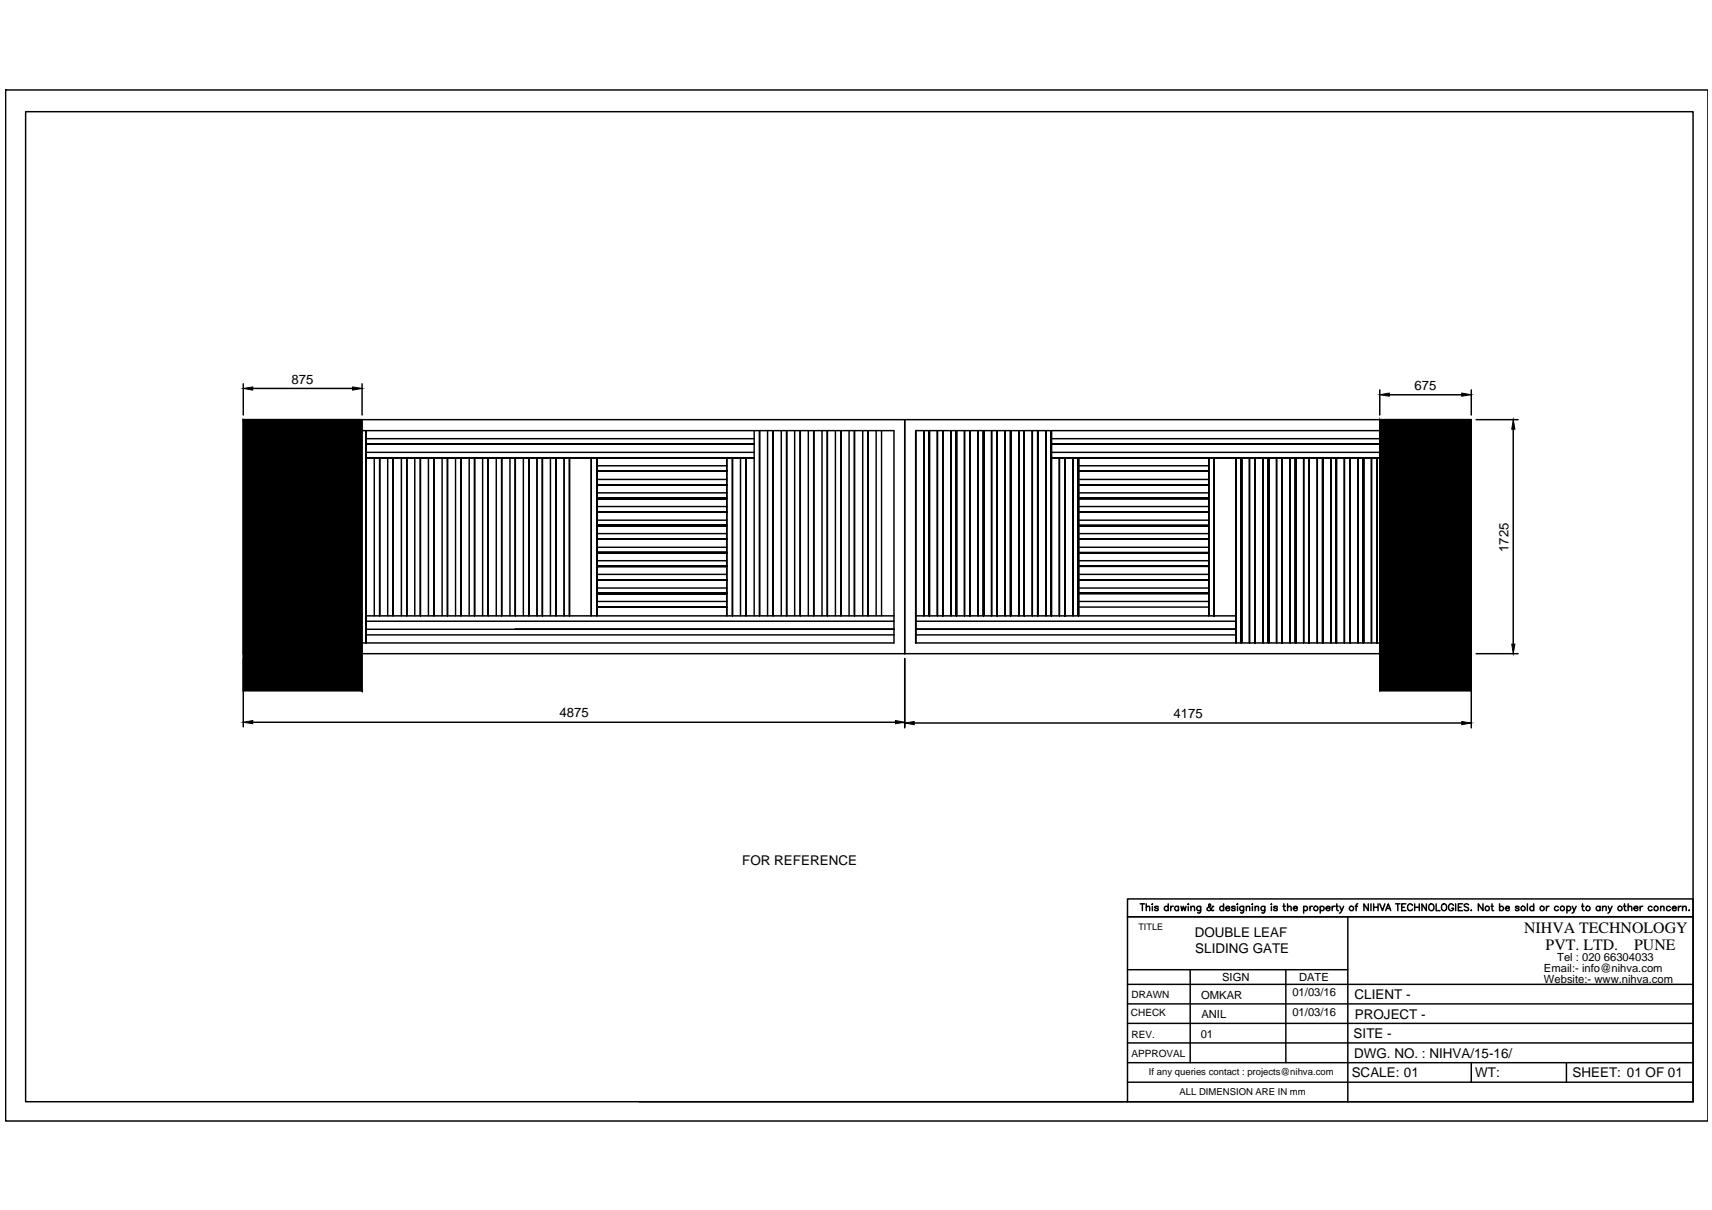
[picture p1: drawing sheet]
<svg xmlns="http://www.w3.org/2000/svg" width="297mm" height="210mm" viewBox="0 0 297 210" stroke-linecap="round" stroke-linejoin="round" font-family="sans-serif">
<!-- layer: 0 -->
<g fill="none" stroke="#000" stroke-width=".25">
<path d="M1 15.6h295.3v178.9h-295.3zM4.4 19.4h289.4v171.7h-289.4zM42.2 72.8h20.6v47.1M42.2 72.8h213.1v53.5M42.2 66.6v5.4M42.2 72.8v53.3M43.9 67.4h17.3M44.1 74.7h111v36.8h-111zM46.1 74.7v36.8M47 74.7v36.8v-36.8M48.4 74.7v36.8M49.4 74.7v36.8v-36.8"/>
<path d="M50.8 74.7v36.8M51.7 74.7v36.8v-36.8M53.2 74.7v36.8M54.1 74.7v36.8v-36.8M55.5 74.7v36.8M56.4 74.7v36.8v-36.8M57.9 74.7v36.8M58.8 74.7v36.8v-36.8M60.2 74.7v36.8M61.2 74.7v36.8v-36.8M62.6 74.7v36.8M62.8 66.6v5.4"/>
<path d="M63.5 74.7v36.8v-36.8M63.5 76.1h67.4M63.5 78.5h67.4M63.5 79.4h67.4M64.9 79.4v27.4M65.9 79.4v27.4v-27.4M67.3 79.4v27.4M68.2 79.4v27.4v-27.4M69.6 79.4v27.4M70.6 79.4v27.4v-27.4M72 79.4v27.4M72.9 79.4v27.4v-27.4"/>
<path d="M74.3 79.4v27.4M75.3 79.4v27.4v-27.4M76.7 79.4v27.4M77.6 79.4v27.4v-27.4M79 79.4v27.4M80 79.4v27.4v-27.4M81.4 79.4v27.4M82.3 79.4v27.4v-27.4M83.7 79.4v27.4M84.7 79.4v27.4v-27.4M86.1 79.4v27.4M87 79.4v27.4v-27.4"/>
<path d="M88.5 79.4v27.4M89.4 79.4v27.4v-27.4M90.8 79.4v27.4M91.8 79.4v27.4v-27.4M93.2 79.4v27.4M94.1 79.4v27.4v-27.4M95.5 79.4v27.4M96.5 79.4v27.4v-27.4M97.9 79.4v27.4M98.8 79.4v27.4v-27.4M102.6 79.4v27.4M103.5 79.4v27.4v-27.4"/>
<path d="M126.1 79.4v27.4M127.1 79.4v27.4v-27.4M128.5 79.4v27.4M129.4 79.4v27.4v-27.4M130.9 77h-67.4h67.4M130.9 79.4h-67.4h67.4M130.9 74.7v32.1M131.8 74.7v32.1v-32.1M133.2 74.7v32.1M134.2 74.7v32.1v-32.1M135.6 74.7v32.1M136.5 74.7v32.1v-32.1"/>
<path d="M137.9 74.7v32.1M138.9 74.7v32.1v-32.1M140.3 74.7v32.1M141.2 74.7v32.1v-32.1M142.6 74.7v32.1M143.6 74.7v32.1v-32.1M144.9 74.7v32.1M145.9 74.7v32.1v-32.1M147.3 74.7v32.1M148.3 74.7v32.1v-32.1M149.7 74.7v32.1M150.6 74.7v32.1v-32.1"/>
<path d="M152 74.7v32.1M153 74.7v32.1M157 72.8v40.6M158.9 74.7v36.8v-36.8M158.9 74.7h94.5v36.8h-94.5M160.3 74.7v32.1v-32.1M161.2 74.7v32.1zM162.6 74.7v32.1v-32.1M163.6 74.7v32.1zM165 74.7v32.1v-32.1M165.9 74.7v32.1zM167.3 74.7v32.1v-32.1"/>
<path d="M168.3 74.7v32.1zM169.7 74.7v32.1v-32.1M170.6 74.7v32.1zM172 74.7v32.1v-32.1M173 74.7v32.1zM174.4 74.7v32.1v-32.1M175.3 74.7v32.1zM176.8 74.7v32.1v-32.1M177.7 74.7v32.1zM179.1 74.7v32.1v-32.1M180 74.7v32.1zM181.5 74.7v32.1v-32.1"/>
<path d="M182.4 74.7v32.1zM182.4 76.1h57.9M182.4 78.5h57.9M182.4 79.4h57.9M183.8 79.4v27.4v-27.4M184.8 79.4v27.4zM186.2 79.4v27.4v-27.4M187.1 79.4v27.4zM209.7 79.4v27.4v-27.4M210.7 79.4v27.4zM214.4 79.4v32.1v-32.1M215.4 79.4v32.1z"/>
<path d="M216.8 79.4v32.1v-32.1M217.7 79.4v32.1zM219.2 79.4v32.1v-32.1M220.1 79.4v32.1zM221.5 79.4v32.1v-32.1M222.4 79.4v32.1zM223.9 79.4v32.1v-32.1M224.8 79.4v32.1zM226.2 79.4v32.1v-32.1M227.2 79.4v32.1zM228.6 79.4v32.1v-32.1M229.5 79.4v32.1z"/>
<path d="M230.9 79.4v32.1v-32.1M231.9 79.4v32.1zM233.3 79.4v32.1v-32.1M234.2 79.4v32.1zM235.6 79.4v32.1v-32.1M236.6 79.4v32.1zM238 79.4v32.1v-32.1M238.9 79.4v32.1zM239.4 67.6v4.4M239.4 72.8v47.1M240.3 74.7v36.8v-32.1M240.3 77h-57.9h57.9"/>
<path d="M240.3 79.4h-57.9h57.9M241 68.5h12.6M241.3 74.7v36.8zM242.7 74.7v36.8v-36.8M243.6 74.7v36.8zM245 74.7v36.8v-36.8M246 74.7v36.8zM247.4 74.7v36.8v-36.8M248.3 74.7v36.8zM249.7 74.7v36.8v-36.8M250.7 74.7v36.8v-36.8M255.3 67.6v4.4"/>
<path d="M256.1 72.8h7.3M262.6 74.5v37.2M103.5 81.7h22.6zM103.5 84.1h22.6zM103.5 86.5h22.6zM103.5 88.8h22.6zM103.5 91.2h22.6zM103.5 93.5h22.6M103.5 95.9h22.6M103.5 98.2h22.6M103.5 80.8h22.6M103.5 83.2h22.6"/>
<path d="M103.5 85.5h22.6M103.5 87.9h22.6M103.5 90.2h22.6M103.5 92.6h22.6M103.5 94.9h22.6M103.5 97.3h22.6M103.5 99.6h22.6M187.1 81.7h22.6M187.1 84.1h22.6zM187.1 86.5h22.6zM187.1 88.8h22.6zM187.1 91.2h22.6z"/>
<path d="M187.1 93.5h22.6zM187.1 95.9h22.6zM187.1 98.2h22.6zM187.1 80.8h22.6M187.1 83.2h22.6M187.1 85.5h22.6M187.1 87.9h22.6M187.1 90.2h22.6M187.1 92.6h22.6M187.1 94.9h22.6M187.1 97.3h22.6M187.1 99.6h22.6"/>
<path d="M42.2 113.4h213.1M63.5 109.2h91.6h-65.7M63.5 110.1h91.6M63.5 107.8h91.6M63.5 106.8h91.6M103.5 100.6h22.6M103.5 102.9h22.6M103.5 105.3h22.6M103.5 102h22.6M103.5 104.3h22.6M157 114.2v12.1M158.9 110.1h55.5"/>
<path d="M158.9 107.8h55.5M158.9 106.8h55.5M187.1 100.6h22.6zM187.1 102.9h22.6zM187.1 102h22.6M187.1 104.3h22.6M187.1 105.3h22.6M214.4 109.2h-55.5h55.5M256.1 113.4h7.3M43.9 125.3h111.5M158.6 125.4h95M197.8 156.8h.8"/>
<path d="M198.2 156.8v1.2M198.9 157.4l.2-.2 .3 .1 .1 .7M198.9 156.8v1.2M199.9 156.8v.1zM199.9 157.3v.7M201 157.4l-.3-.2-.4 .2 .2 .2h.4v.3l-.3 .1-.3-.2M202.7 157.4a.37 .37 0 0 0-.6-.1 .37 .37 0 0 0 0 .6 .37 .37 0 0 0 .6-.1M202.7 156.8v1.2M203.1 157.2v.8M203.6 157.2a.36 .36 0 0 0-.5 .4M204.5 157.4a.37 .37 0 0 0-.6-.1 .37 .37 0 0 0 0 .6 .37 .37 0 0 0 .6-.1M204.5 157.2v.8"/>
<path d="M204.9 157.2l.2 .8 .2-.8 .3 .8 .2-.8M206.2 156.8v.1zM206.2 157.3v.7M206.6 157.4l.3-.2 .3 .1 .1 .7M206.6 157.2v.8M208.3 157.2v1.1l-.2 .1-.3-.1M208.3 157.4a.37 .37 0 0 0-.5-.1 .37 .37 0 0 0 0 .6 .37 .37 0 0 0 .5-.1M210.6 157.3l-.1-.1a1.16 1.16 0 0 1-.9 .8l-.1-.1-.1-.3 .7-.5-.2-.3-.2 .2 .1 .3 .5 .6h.3M212.3 157.4a.37 .37 0 0 0-.6-.1 .37 .37 0 0 0 0 .6 .37 .37 0 0 0 .6-.1M212.3 156.8v1.2M212.7 157.6h.7a.38 .38 0 0 0-.5-.3 .38 .38 0 0 0-.2 .5 .38 .38 0 0 0 .5 .1l.2-.1M214.3 157.4l-.2-.2-.4 .1v.2l.5 .1 .1 .2-.2 .2-.4-.1v-.1"/>
<path d="M214.7 156.8v.1zM214.7 157.3v.7M215.8 157.2l-.1 1.1-.1 .1-.3-.1M215.8 157.4a.37 .37 0 0 0-.6-.1 .37 .37 0 0 0 0 .6 .37 .37 0 0 0 .6-.1M216.2 157.4l.3-.2 .3 .1v.7M216.2 157.2v.8M217.3 156.8v.1zM217.3 157.3v.7M217.8 157.4l.2-.2 .3 .1 .1 .7M217.8 157.2v.8M219.5 157.2v.9l-.3 .3-.3-.1M219.5 157.4a.37 .37 0 0 0-.6-.1 .37 .37 0 0 0 0 .6 .37 .37 0 0 0 .6-.1"/>
<path d="M220.6 156.8v.1zM220.6 157.3v.7M221.6 157.4l-.2-.2-.4 .2 .1 .2h.5v.3l-.4 .1-.2-.2M222.6 157.2h.4M222.8 156.8v1v.1l.3 .1M223.4 157.4l.3-.2 .2 .1 .1 .7M223.4 156.8v1.2M224.4 157.6h.7a.37 .37 0 0 0-.4-.4 .37 .37 0 0 0-.4 .4 .37 .37 0 0 0 .4 .4l.4-.2M226.2 157.4a.37 .37 0 0 1 .5-.1 .37 .37 0 0 1 0 .6 .37 .37 0 0 1-.5-.1M226.2 157.2v1.2M227.3 157.2v.8M227.7 157.2a.32 .32 0 0 0-.4 .4"/>
<path d="M229.1 157.4a.37 .37 0 0 1 .5-.1 .37 .37 0 0 1 0 .6 .37 .37 0 0 1-.5-.1M229.1 157.2v1.2M230.1 157.6h.7a.37 .37 0 0 0-.4-.4 .37 .37 0 0 0-.4 .4 .37 .37 0 0 0 .4 .4l.4-.2M231.1 157.2v.8M231.6 157.2a.36 .36 0 0 0-.5 .4M231.8 157.2h.4M231.9 156.8v1l.1 .1 .2 .1M232.5 157.2l.3 .8 .3-.8M232.8 158l-.4 .4M233.8 159v32.1M235.1 157.2h.4M235.6 156.8l-.3 .2v1"/>
<path d="M237.4 156.8v1.2l-.8-1.2v1.2M237.9 156.8v1.2M238.3 156.8v1.2M238.3 157.4h.8M239.1 156.8v1.2M239.4 156.8l.5 1.2 .4-1.2M240.4 158l.5-1.2 .4 1.2M240.6 157.6h.5M242.1 156.8h.8M242.5 156.8v1.2M243.2 157.4h.5M243.9 156.8h-.7v1.2h.7"/>
<path d="M245.1 157.1a.43 .43 0 0 0-.5-.3 .43 .43 0 0 0-.4 .5v.3a.44 .44 0 0 0 .4 .4 .44 .44 0 0 0 .5-.3M245.4 157.4h.9M245.4 156.8v1.2M246.3 156.8v1.2M247.5 156.8v1.2l-.8-1.2v1.2M248 157a.45 .45 0 0 1 .5-.2 .45 .45 0 0 1 .3 .5v.3a.44 .44 0 0 1-.5 .4 .44 .44 0 0 1-.4-.4zM249.2 156.8v1.2h.7M250.2 157a.45 .45 0 0 1 .5-.2 .45 .45 0 0 1 .3 .5v.3a.44 .44 0 0 1-.5 .4 .44 .44 0 0 1-.4-.4zM252.2 157.1a.43 .43 0 0 0-.5-.3 .43 .43 0 0 0-.4 .5v.3a.42 .42 0 0 0 .5 .4 .42 .42 0 0 0 .4-.4h-.3M252.6 156.8v1.2M253 157.4h.5M253.7 156.8h-.7v1.2h.7"/>
<path d="M254.8 157a.39 .39 0 0 0-.5-.2 .39 .39 0 0 0-.2 .4l.6 .3 .1 .3-.2 .2-.6-.2M255.3 157.9h.1M257.3 156.8v1.2l-.8-1.2v1.2M258.7 157.2h.4M258.9 156.8v1.1l.3 .1M260.2 157.4a.37 .37 0 0 1 .5-.1 .37 .37 0 0 1 0 .6 .37 .37 0 0 1-.5-.1M260.2 156.8v1.2M261.2 157.6h.7a.34 .34 0 0 0-.4-.4 .34 .34 0 0 0-.3 .4 .37 .37 0 0 0 .3 .4 .37 .37 0 0 0 .4-.2M263.6 157.4l-.3-.2-.3 .1v.2l.5 .1 .1 .2-.3 .2-.3-.1-.1-.1M265 156.8v1.2M266.1 157.4a.37 .37 0 0 0-.5-.1 .37 .37 0 0 0 0 .6 .37 .37 0 0 0 .5-.1M266.1 156.8v1.2"/>
<path d="M268.3 157.2v.8M268.8 157.2a.36 .36 0 0 0-.5 .4M270.4 157.4a.37 .37 0 0 0-.6-.1 .37 .37 0 0 0 0 .6 .37 .37 0 0 0 .6-.1M271.9 157.4a.37 .37 0 0 1 .5-.1 .37 .37 0 0 1 0 .6 .37 .37 0 0 1-.5-.1M271.9 157.2v1.2M272.8 157.2l.3 .8 .4-.8M273.1 158v.2l-.3 .2M274.4 157.2h.4M274.6 156.8v1l.1 .1 .2 .1M277.6 157.4a.37 .37 0 0 0-.5-.1 .37 .37 0 0 0 0 .6 .37 .37 0 0 0 .5-.1M277.6 157.2v.8M278 157.4l.3-.2 .3 .1 .1 .7"/>
<path d="M278 157.2v.8M279 157.2l.4 .8 .3-.8M279.4 158l-.4 .4M281.7 157.2h.4M281.9 156.8v1v.1l.3 .1M282.5 157.4l.3-.2 .2 .1 .1 .7M282.5 156.8v1.2M283.5 157.6h.7a.37 .37 0 0 0-.4-.4 .37 .37 0 0 0-.4 .4 .37 .37 0 0 0 .4 .4l.4-.2M284.6 157.2v.8M285 157.2a.36 .36 0 0 0-.4 .4M286.6 157.4a.37 .37 0 0 0-.5-.1 .37 .37 0 0 0 0 .6 .37 .37 0 0 0 .5-.1M288.1 157.4l.3-.2 .3 .1v.7"/>
<path d="M288.1 157.2v.8M289.8 157.4a.37 .37 0 0 0-.5-.1 .37 .37 0 0 0 0 .6 .37 .37 0 0 0 .5-.1M290.2 157.6h.6a.38 .38 0 0 0-.5-.3 .38 .38 0 0 0-.2 .5 .38 .38 0 0 0 .6 .1l.1-.1M291.2 157.2v.8M291.7 157.2a.36 .36 0 0 0-.5 .4M291.9 157.4l.3-.2 .3 .1 .1 .7M291.9 157.2v.8M293.1 157.9h.1M195.6 177.5h98.2M195.6 174.1h98.2M195.6 170.8h98.2M195.6 168.2h38.2"/>
<path d="M206.5 168.2v16.1M223.1 168.2v16.1M110.9 191.1h182.9M195.6 191.1v-32.1h98.2h-98.2v-3.1h98.2v35.2M195.6 180.9h98.2M195.6 184.3h98.2M195.6 187.7h98.2M255.3 184.3v3.4M271.8 184.3v3.4"/>
<circle cx="228.3" cy="157.6" r=".37"/>
<circle cx="234.5" cy="157.6" r=".37"/>
<circle cx="258" cy="157.6" r=".38"/>
<circle cx="264.3" cy="157.6" r=".39"/>
<circle cx="267.6" cy="157.6" r=".39"/>
<circle cx="271.1" cy="157.6" r=".38"/>
<circle cx="275.5" cy="157.6" r=".39"/>
<circle cx="281.1" cy="157.6" r=".39"/>
<circle cx="287.3" cy="157.6" r=".38"/>
</g>
<g fill="#000" stroke="#000" stroke-width=".17">
<path d="M42.2 67.4l1.7-.3v.6zM61.2 67.1l1.6 .3-1.6 .3zM239.4 68.5l1.6-.3v.5zM253.6 68.2l1.7 .3-1.7 .2zM262.6 72.8l.2 1.7h-.5zM262.3 111.7h.5l-.2 1.7zM42.2 125.3l1.7-.3v.5zM155.4 125l1.6 .3-1.6 .2zM157 125.4l1.6-.2v.5zM253.6 125.2l1.7 .2-1.7 .3z"/>
<path d="M42.2 72.8v47.1h20.6zM42.2 72.8h20.6v47.1z"/>
<path d="M239.4 72.8v47.1h15.9zM239.4 72.8h15.9v47.1z"/>
</g>
<g font-size="2.8">
<text x="264.5" y="161.9">NIHVA TECHNOLOGY</text>
<text x="268.2" y="164.8">PVT. LTD.</text>
<text x="283.5" y="164.8">PUNE</text>
</g>
<g font-size="2.3">
<text x="50.6" y="66.5">875</text>
<text x="245.4" y="67.6">675</text>
<text x="261.7" y="95.7" transform="rotate(-90 261.7 95.7)">1725</text>
<text x="97.1" y="124.4">4875</text>
<text x="203.6" y="124.6">4175</text>
<text x="128.8" y="150">FOR REFERENCE</text>
<text x="207.3" y="162.5">DOUBLE LEAF</text>
<text x="207.4" y="165.3">SLIDING GATE</text>
<text x="235" y="173.3">CLIENT -</text>
<text x="235.1" y="176.7">PROJECT -</text>
<text x="234.9" y="180.1">SITE -</text>
<text x="234.9" y="183.5">DWG. NO. : NIHVA/15-16/</text>
<text x="234.5" y="186.8">SCALE: 01</text>
<text x="255.9" y="186.8">WT:</text>
<text x="272.8" y="186.8">SHEET: 01 OF 01</text>
</g>
<g font-size="1.9">
<text x="270.2" y="166.7">Tel : 020 66304033</text>
<text x="208.4" y="173.2">OMKAR</text>
<text x="212" y="170.3">SIGN</text>
<text x="224.2" y="172.8">01/03/16</text>
<text x="225.4" y="170.3">DATE</text>
<text x="267.9" y="168.7">Email:- info@nihva.com</text>
<text x="267.9" y="170.5">Website:- www.nihva.com</text>
<text x="208.4" y="176.6">ANIL</text>
<text x="224.2" y="176.2">01/03/16</text>
<text x="208.3" y="180.1">01</text>
</g>
<g font-size="1.7">
<text x="196.3" y="173.2">DRAWN</text>
<text x="196.2" y="176.2">CHECK</text>
<text x="196.3" y="180">REV.</text>
<text x="196.3" y="183.4">APPROVAL</text>
<text x="199.3" y="186.5">If any queries contact : projects@nihva.com</text>
<text x="204.6" y="189.9">ALL DIMENSION ARE IN mm</text>
</g>
<text font-size="1.6" x="197.5" y="161.4">TITLE</text>
</svg>
